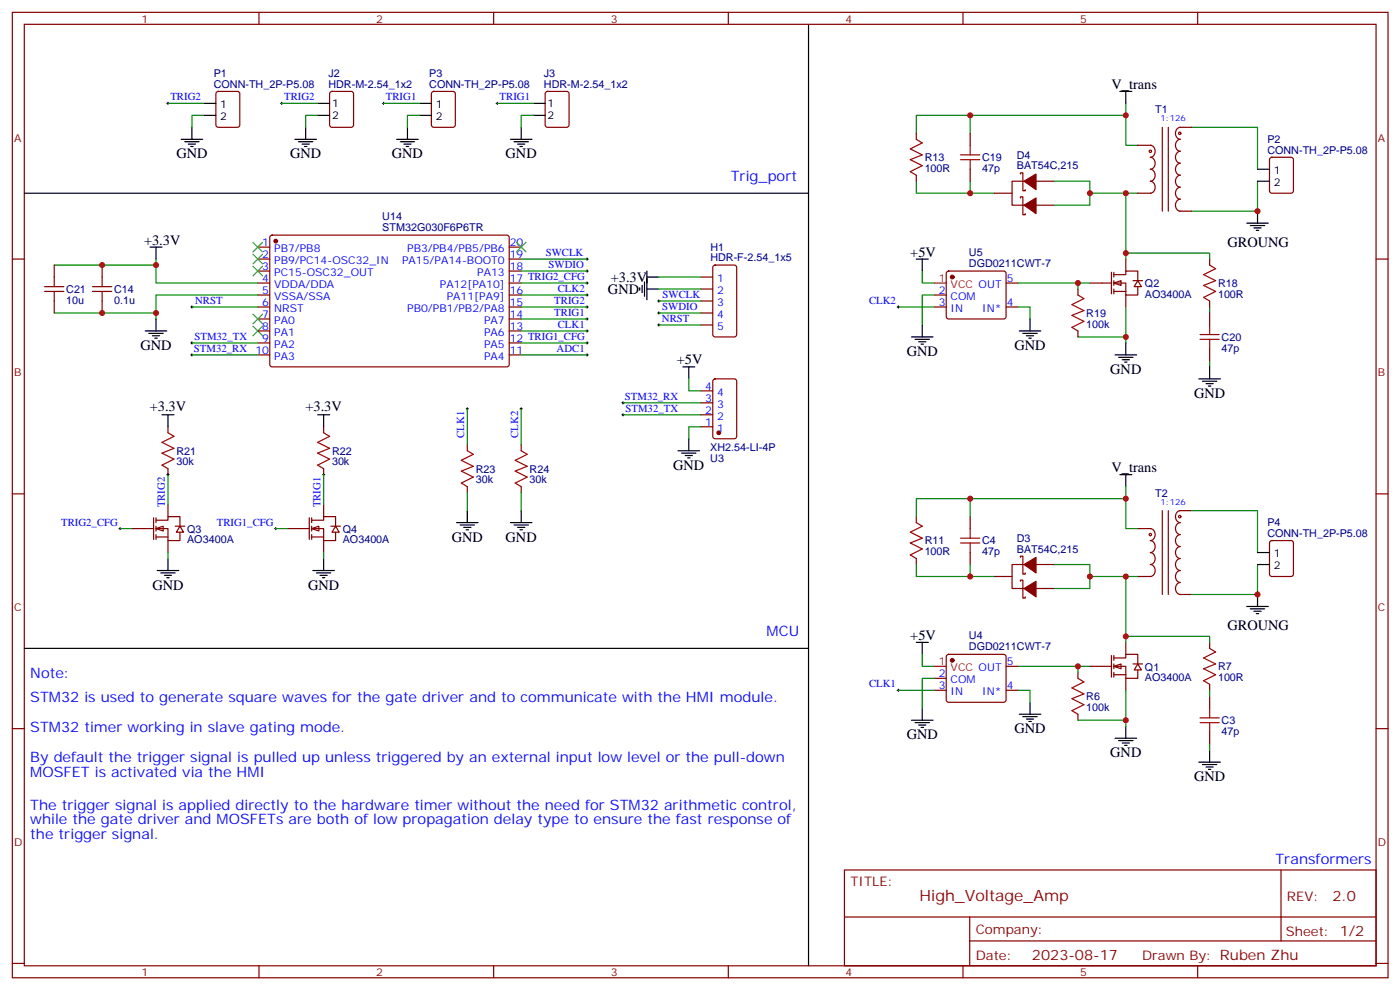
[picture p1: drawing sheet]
<svg xmlns="http://www.w3.org/2000/svg" width="413mm" height="292mm" viewBox="0 0 413 292" stroke-linecap="round" stroke-linejoin="round" font-family="sans-serif">
<g fill="none" stroke="#870000" stroke-width=".35">
<path d="M3.6 3.6h405.4v284.4h-405.4zM7.2 7.2h398.2v277.2h-398.2zM76.3 3.6v3.6M145.5 3.6v3.6M214.6 3.6v3.6M283.7 3.6v3.6M352.9 3.6v3.6M3.6 76.3h3.6M16 78.1v6.3M30.1 78.1v6.3M76 76.3h3.5M76 72.8h3.5"/>
<path d="M76 79.8h3.5M79.7 69.5l.5-.2h69.4l.4 .7v37.6l-.7 .5-69.4-.1-.4-.6v-37.4zM150 76.3h3.6M150 72.8h3.6M150 79.8h3.6M210.2 78.3l.5-.2h5.7l.6 .4 .1 20-.5 .7h-5.9l-.6-.4-.1-20zM405.4 76.3h3.6M13.2 85.8h5.6M13.2 84.4h5.6M16 85.8v6.4M27.3 85.8h5.6M27.3 84.4h5.6"/>
<path d="M30.1 85.8v6.4M76 83.4h3.5M76 86.9h3.5M76 90.4h3.5M76 93.9h3.5M76 97.5h3.5M150 83.4h3.6M150 86.9h3.6M150 90.4h3.6M150 93.9h3.6M150 97.5h3.6M206.5 81.6h3.5"/>
<path d="M206.5 85.1h3.5M206.5 88.7h3.5M206.5 92.2h3.5M206.5 95.7h3.5M76 101h3.5M76 104.5h3.5M150 101h3.6M150 104.5h3.6M206.5 118.6h3.5M206.5 115.1h3.5M210.2 111.8l.5-.2h5.7l.6 .4 .1 16.5-.5 .7h-5.9l-.6-.4-.1-16.5zM206.5 125.7h3.5"/>
<path d="M206.5 122.2h3.5M3.6 145.5h3.6M335.2 155.7h3.9M338.9 155.7a1.81 1.81 0 0 1 1.5 1.7 1.81 1.81 0 0 1-1.5 1.8 1.81 1.81 0 0 1 1.5 1.8 1.81 1.81 0 0 1-1.5 1.7 1.81 1.81 0 0 1 1.5 1.8 1.81 1.81 0 0 1-1.5 1.8 1.81 1.81 0 0 1 1.5 1.7 1.81 1.81 0 0 1-1.5 1.8M342.5 150.4v24.7M344.2 150.4v24.7M347.6 150.4h3.5M347.8 150.4a1.81 1.81 0 0 0-1.4 1.8 1.81 1.81 0 0 0 1.4 1.7 1.81 1.81 0 0 0-1.4 1.8 1.81 1.81 0 0 0 1.4 1.7 1.81 1.81 0 0 0-1.4 1.8 1.81 1.81 0 0 0 1.4 1.8 1.81 1.81 0 0 0-1.4 1.7 1.81 1.81 0 0 0 1.4 1.8 1.81 1.81 0 0 0-1.4 1.8 1.81 1.81 0 0 0 1.4 1.7 1.81 1.81 0 0 0-1.4 1.8 1.81 1.81 0 0 0 1.4 1.8 1.81 1.81 0 0 0-1.4 1.7 1.81 1.81 0 0 0 1.4 1.8M405.4 145.5h3.6M335.2 169.8h3.9M347.6 175.1h3.5M275.3 199.8h3.5"/>
<path d="M279 192.9l.5-.2h16.2l.5 .2 .2 .5v12.7l-.2 .5-.5 .2h-16.2l-.5-.2-.2-.5v-12.7zM296.4 196.3h3.6M3.6 214.6h3.6M275.3 203.3h3.5M296.4 203.3h3.6M405.4 214.6h3.6M248.8 256.2h156.6v28.2h-156.6zM377.4 256.2v20.9M248.8 270.1h156.5M285.7 277.1h119.6M285.7 270.1v14.1M3.6 283.7h3.6"/>
<path d="M76.3 284.4v3.6M145.5 284.4v3.6M214.6 284.4v3.6M283.7 284.4v3.6M352.9 284.4v3.6M405.4 283.7h3.6"/>
<circle cx="338.9" cy="157.4" r=".35"/>
<circle cx="347.6" cy="152.2" r=".35"/>
</g>
<g fill="none" stroke="#000" stroke-width=".29">
<path d="M172.6 76.3h.7M172.6 79.8h.7M173 76v.7M173 79.5v.7M56.2 90.4h.7M56.6 90.1v.7M172.6 97.5h.7M173 97.1v.7M193.8 88.7h.7M193.8 92.2h.7M193.8 95.7h.7M194.1 88.3v.7"/>
<path d="M194.1 91.8v.7M194.1 95.4v.7M56.2 101h.7M56.2 104.5h.7M56.6 100.6v.8M56.6 104.2v.7M172.6 104.5h.7M173 104.2v.7M183.2 118.6h.7M183.6 118.3v.7M183.2 122.2h.7M183.6 121.8v.7"/>
<path d="M264.3 203.3h.7M264.7 203v.7"/>
</g>
<g fill="none" stroke="#000" stroke-width=".35">
<path d="M44.2 72.8h3.5M46 72.8v3.5M190.6 79.8v8.5M42.8 97.5h6.3M43.9 98.2h4.2M44.9 98.9h2.1M45.6 99.6h.7M46 93.9v3.6M188.5 84.8v.7M189.2 84.1v2.1M189.9 83v4.2M190.6 81.6h3.5"/>
<path d="M190.6 85.1h3.5M201.2 108.1h3.5M203 108.1v3.5M199.8 132.8h6.3M200.8 133.5h4.3M201.9 134.2h2.1M202.6 134.9h.7M203 129.2v3.6M7.2 191h231M270 189.2h3.5M271.7 189.2v3.5M268.6 212.1h6.3"/>
<path d="M269.6 212.8h4.3M270.7 213.5h2.1M271.4 214.2h.7M271.7 208.6v3.5M300.3 210.4h6.4M301.4 211.1h4.2M302.4 211.8h2.2M303.1 212.5h.7M303.5 206.8v3.6"/>
</g>
<g fill="none" stroke="#008700" stroke-width=".35">
<path d="M16 78.1h30M46 76.3v7.1h30M153.6 76.3h19.4M153.6 79.8h19.4M16 92.2h30M56.6 90.4h19.4M76 86.9h-30v7M194.1 81.6h12.4M194.1 85.1h12.4M194.1 88.7h12.4M194.1 92.2h12.4M194.1 95.7h12.4"/>
<path d="M56.6 101h19.4M56.6 104.5h19.4M183.6 118.6h22.9M203 111.6v3.5h3.5M183.6 122.2h22.9M206.5 125.7h-3.5v3.5M271.7 192.7v3.6h3.6M275.3 199.8h-3.6v8.8M264.7 203.3h10.6M300 203.3h3.5v3.5"/>
</g>
<path d="M74.5 71.4l2.9 2.8M74.5 74.9l2.9 2.8M74.5 78.4l2.9 2.8M77.4 71.4l-2.9 2.8M77.4 74.9l-2.9 2.8M77.4 78.4l-2.9 2.8M152.2 71.4l2.8 2.8M155 71.4l-2.8 2.8M74.5 96.1l2.9 2.8M74.5 92.5l2.9 2.9M77.4 96.1l-2.9 2.8M77.4 92.5l-2.9 2.9" fill="none" stroke="#3c3" stroke-width=".35"/>
<g fill="#870000" stroke="#870000" stroke-width=".35">
<circle cx="81.2" cy="71" r=".53"/>
<circle cx="211.8" cy="127.5" r=".53"/>
<circle cx="280.6" cy="194.5" r=".53"/>
</g>
<path d="M275.3 196.3h3.5" fill="none" stroke="#f00" stroke-width=".35"/>
<g fill="#fff" stroke="#870000" stroke-width=".35">
<path d="M328.2 196.3l2.1-.8v1.5z"/>
<path d="M335.2 195.5l1.1 1.8h-2.1z"/>
</g>
<g fill="none" stroke="#870000" stroke-width=".35">
<path d="M270 39.3v1.7M285.9 39.3v3.5M270 51.6v1.8M285.9 49.8v3.6M292.9 56.9h5.3M300.7 58.3v-.3h.7v5.3h.7v-.4M300.7 51.3v-.4h.7v5.3h.7v-.4M301.7 53.4h-3.5v7h3.5M305.3 53.4h5.3M305.3 60.4h5.3M356.4 76.3v1.8M317.6 85.1v1.8"/>
<path d="M317.6 97.5v1.7M356.4 88.7v1.7M356.4 92.2v3.5M356.4 102.8v3.5M270 152.2v1.7M285.9 152.2v3.5M270 164.5v1.8M285.9 162.7v3.6M292.9 169.8h5.3M300.7 171.2v-.3h.7v5.2h.7v-.3M300.7 164.1v-.3h.7v5.3h.7v-.4M301.7 166.3h-3.5v7h3.5"/>
<path d="M305.3 173.3h5.3M305.3 166.3h5.3M317.6 198v1.8M321.1 196.3h6.4M327.5 193.1v6.3M328.2 193.8h3.5v-1.1h3.5v2.8M328.2 196.3h3.5v3.5h3.5v-2.5M328.2 198.7h3.5M328.2 193.1v1.4M328.2 195.5v1.5M328.2 198v1.4M331.7 189.2v3.5"/>
<path d="M331.7 199.8v3.5M333.8 195.5h2.9M356.4 189.2v1.8M317.6 210.4v1.7M356.4 201.5v1.8M356.4 205.1v3.5M356.4 215.7v3.5"/>
</g>
<g fill="none" stroke="#000" stroke-width=".35">
<path d="M330 26.9h3.5M331.7 26.9v3.5M328.5 104.5h6.4M329.6 105.2h4.2M330.7 105.9h2.1M331.4 106.6h.7M331.7 101v3.5M353.2 111.6h6.4M354.3 112.3h4.2M355.4 113h2.1M356.1 113.7h.7M356.4 108.1v3.5"/>
<path d="M330 139.8h3.5M331.7 139.8v3.5M328.5 217.4h6.4M329.6 218.1h4.2M330.7 218.8h2.1M331.4 219.5h.7M331.7 213.9v3.5M353.2 224.5h6.4M354.3 225.2h4.2M355.4 225.9h2.1M356.1 226.6h.7M356.4 220.9v3.6"/>
</g>
<g fill="none" stroke="#008700" stroke-width=".35">
<path d="M285.9 34v5.3M331.7 34h-61.7v5.3M331.7 30.4v12.4h3.5M351.1 37.5h19.4v12.3M270 53.4v3.5h15.9M285.9 53.4v3.5h7M310.6 53.4h10.5v3.5h10.6M321.1 56.9v3.5h-10.5M335.2 56.9h-3.5v19.4M370.5 53.4v8.8h-19.4M331.7 74.5h24.7v1.8M153.6 97.5h19.4"/>
<path d="M153.6 86.9h19.4M153.6 93.9h19.4M153.6 90.4h19.4M300 83.4h17.6M317.6 99.2h14.1M321.1 83.4h-3.5v1.7M331.7 90.4v10.6M356.4 90.4v1.8M153.6 104.5h19.4M356.4 106.3v1.8M285.9 146.9v5.3M331.7 143.3v12.4h3.5"/>
<path d="M331.7 146.9h-61.7v5.3M351.1 150.4h19.4v12.3M270 166.3v3.5h15.9M285.9 166.3v3.5h7M310.6 166.3h10.5v3.5h10.6M321.1 169.8v3.5h-10.5M335.2 169.8h-3.5v19.4M370.5 166.3v8.8h-19.4M300 196.3h17.6M321.1 196.3h-3.5v1.7M331.7 187.4h24.7v1.8M317.6 212.1h14.1"/>
<path d="M331.7 203.3v10.6M356.4 203.3v1.8M356.4 219.2v1.7"/>
</g>
<g fill="none" stroke="#a10000" stroke-width=".35">
<path d="M270 41l1.7 1.1-3.5 1.8 3.5 1.7-3.5 1.4 3.5 1.8-3.5 1.8 1.8 1M283 47h5.7M283 45.6h5.7M285.9 42.8v2.8M285.9 47v2.8M356.4 78.1l1.8 1-3.6 1.8 3.6 1.8-3.6 1.4 3.6 1.7-3.6 1.8 1.8 1.1M317.6 86.9l1.8 1-3.6 1.8 3.6 1.8-3.6 1.4 3.6 1.8-3.6 1.7 1.8 1.1M353.6 99.9h5.6M353.6 98.5h5.6M356.4 95.7v2.8M356.4 99.9v2.9M270 153.9l1.7 1.1-3.5 1.7 3.5 1.8-3.5 1.4 3.5 1.8-3.5 1.7 1.8 1.1"/>
<path d="M283 159.9h5.7M283 158.5h5.7M285.9 155.7v2.8M285.9 159.9v2.8M317.6 199.8l1.8 1-3.6 1.8 3.6 1.8-3.6 1.4 3.6 1.7-3.6 1.8 1.8 1.1M356.4 191l1.8 1-3.6 1.8 3.6 1.7-3.6 1.5 3.6 1.7-3.6 1.8 1.8 1M353.6 212.8h5.6M353.6 211.4h5.6M356.4 208.6v2.8M356.4 212.8v2.9"/>
</g>
<g fill="#870000" stroke="#870000" stroke-width=".35">
<path d="M301.7 173.3l3.6-2.1v4.6z"/>
<path d="M301.7 166.3l3.6-2.2v4.6z"/>
<path d="M301.7 60.4l3.6-2.1v4.6z"/>
<path d="M301.7 53.4l3.6-2.1v4.5z"/>
</g>
<path d="M172.6 86.9h.7M172.6 93.9h.7M172.6 90.4h.7M173 86.5v.7M173 90.1v.7M173 93.6v.7" fill="none" stroke="#000" stroke-width=".29"/>
<g fill="#fff" stroke="#870000" stroke-width=".35">
<path d="M328.2 83.4l2.1-.7v1.4z"/>
<path d="M335.2 82.7l1.1 1.7h-2.1z"/>
</g>
<g fill="none" stroke="#870000" stroke-width=".35">
<path d="M342.5 37.5v24.7M344.2 37.5v24.7M347.6 37.5h3.5M347.8 37.5a1.81 1.81 0 0 0-1.4 1.8 1.81 1.81 0 0 0 1.4 1.7 1.81 1.81 0 0 0-1.4 1.8 1.81 1.81 0 0 0 1.4 1.8 1.81 1.81 0 0 0-1.4 1.7 1.81 1.81 0 0 0 1.4 1.8 1.81 1.81 0 0 0-1.4 1.7 1.81 1.81 0 0 0 1.4 1.8 1.81 1.81 0 0 0-1.4 1.8 1.81 1.81 0 0 0 1.4 1.7 1.81 1.81 0 0 0-1.4 1.8 1.81 1.81 0 0 0 1.4 1.8 1.81 1.81 0 0 0-1.4 1.7 1.81 1.81 0 0 0 1.4 1.8M335.2 42.8h3.9M335.2 56.9h3.9M338.9 42.8a1.81 1.81 0 0 1 1.5 1.8 1.81 1.81 0 0 1-1.5 1.7 1.81 1.81 0 0 1 1.5 1.8 1.81 1.81 0 0 1-1.5 1.7 1.81 1.81 0 0 1 1.5 1.8 1.81 1.81 0 0 1-1.5 1.8 1.81 1.81 0 0 1 1.5 1.7 1.81 1.81 0 0 1-1.5 1.8M331.7 76.3v3.5M347.6 62.2h3.5M275.3 86.9h3.5M275.3 90.4h3.5M279 80l.5-.2h16.2l.5 .2 .2 .5v12.7l-.2 .5-.5 .2h-16.2l-.5-.2-.2-.5v-12.7z"/>
<path d="M296.4 83.4h3.6M296.4 90.4h3.6M321.1 83.4h6.4M327.5 80.2v6.3M328.2 80.9h3.5v-1.1h3.5v2.9M328.2 83.4h3.5v3.5h3.5v-2.5M328.2 85.8h3.5M328.2 80.2v1.4M328.2 82.7v1.4M328.2 85.1v1.4M331.7 86.9v3.5M333.8 82.7h2.9"/>
<circle cx="347.6" cy="39.3" r=".35"/>
<circle cx="338.9" cy="44.6" r=".35"/>
</g>
<path d="M271.7 79.8v3.6h3.6M153.6 83.4h19.4M264.7 90.4h10.6M275.3 86.9h-3.6v8.8M300 90.4h3.5v3.5M153.6 101h19.4" fill="none" stroke="#008700" stroke-width=".35"/>
<path d="M172.6 83.4h.7M173 83v.7M264.3 90.4h.7M264.7 90.1v.7M172.6 101h.7M173 100.6v.8" fill="none" stroke="#000" stroke-width=".29"/>
<path d="M270 76.3h3.5M271.7 76.3v3.5M268.6 99.2h6.3M269.6 99.9h4.3M271.7 95.7v3.5M300.3 97.5h6.4M301.4 98.2h4.2M302.4 98.9h2.2M303.1 99.6h.7M303.5 93.9v3.6M270.7 100.6h2.1M271.4 101.4h.7" fill="none" stroke="#000" stroke-width=".35"/>
<circle cx="280.6" cy="81.6" r=".53" fill="#870000" stroke="#870000" stroke-width=".35"/>
<path d="M275.3 83.4h3.5" fill="none" stroke="#f00" stroke-width=".35"/>
<g fill="#fff" stroke="#870000" stroke-width=".35">
<path d="M46 155.7l2.1-.7v1.4z"/>
<path d="M53 155l1.1 1.7h-2.1z"/>
</g>
<path d="M38.9 155.7h6.4M45.3 152.5v6.4M46 153.2h3.5v-1h3.5v2.8M46 155.7h3.5v3.5h3.5v-2.5M46 158.2h3.5M46 152.5v1.4M46 155v1.4M46 157.4v1.5M49.5 148.6v3.6M49.5 159.2v3.5M51.6 155h2.8" fill="none" stroke="#870000" stroke-width=".35"/>
<g fill="#fff" stroke="#870000" stroke-width=".35">
<path d="M91.8 155.7l2.1-.7v1.4z"/>
<path d="M98.9 155l1 1.7h-2.1z"/>
</g>
<g fill="none" stroke="#870000" stroke-width=".35">
<path d="M63.8 27.1l.5-.2h5.7l.6 .4 .1 9.5-.5 .6-5.9 .1-.6-.5-.1-9.4zM97.4 27.1l.4-.2h5.7l.6 .4 .1 9.5-.5 .6-5.9 .1-.6-.5-.1-9.4zM127.3 27.1l.5-.2h5.7l.6 .4 .1 9.5-.5 .6-5.9 .1-.6-.5-.1-9.4zM160.9 27.1l.4-.2h5.7l.6 .4 .1 9.5-.5 .6-5.9 .1-.6-.5-.1-9.4zM374.3 46.5l.5-.2h5.6l.7 .5v9.4l-.5 .6-5.8 .1-.7-.5v-9.4zM49.5 125.7v1.8M49.5 138v1.8M95.4 125.7v1.8M95.4 138v1.8M137.7 131v1.8M153.6 131v1.8M84.8 155.7h6.3"/>
<path d="M91.1 152.5v6.4M91.8 153.2h3.6v-1h3.5v2.8M91.8 155.7h3.6v3.5h3.5v-2.5M91.8 158.2h3.6M91.8 152.5v1.4M91.8 155v1.4M91.8 157.4v1.5M95.4 148.6v3.6M95.4 159.2v3.5M97.5 155h2.8M137.7 143.3v1.8M153.6 143.3v1.8"/>
<path d="M374.3 159.4l.5-.2h5.6l.7 .4v9.5l-.5 .6-5.8 .1-.7-.5v-9.4z"/>
</g>
<g fill="none" stroke="#000" stroke-width=".29">
<path d="M49.1 30.4h.7M49.5 30.1v.7M82.7 30.4h.7M83 30.1v.7M112.6 30.4h.7M113 30.1v.7M146.2 30.4h.7M146.5 30.1v.7M49.1 139.8h.7M49.5 139.5v.7M95 139.8h.7M95.4 139.5v.7"/>
<path d="M137.3 120.4h.7M137.7 120.1v.7M153.2 120.4h.7M153.6 120.1v.7M35 155.7h.7M35.4 155.3v.7M80.9 155.7h.7M81.2 155.3v.7"/>
</g>
<g fill="none" stroke="#008700" stroke-width=".35">
<path d="M49.5 30.4h10.6M60.1 34h-3.5v3.5M83 30.4h10.6M93.6 34h-3.5v3.5M113 30.4h10.6M123.6 34h-3.5v3.5M146.5 30.4h10.6M157.1 34h-3.5v3.5M49.5 139.8v8.8M95.4 139.8v8.8M137.7 120.4v10.6M153.6 120.4v10.6"/>
<path d="M35.4 155.7h3.5M81.2 155.7h3.6M137.7 145.1v5.3M153.6 145.1v5.3M49.5 162.7v1.8M95.4 162.7v1.8"/>
</g>
<g fill="none" stroke="#000" stroke-width=".35">
<path d="M238.2 7.5v276.9M56.6 37.5v3.5M60.1 30.4h3.5M60.1 34h3.5M90.1 37.5v3.5M93.6 30.4h3.5M93.6 34h3.5M120.1 37.5v3.5M123.6 30.4h3.5M123.6 34h3.5M153.6 37.5v3.5M157.1 30.4h3.5"/>
<path d="M157.1 34h3.5M7.2 56.9h231M53.4 41h6.3M54.4 41.7h4.3M55.5 42.4h2.1M56.2 43.1h.7M86.9 41h6.3M87.9 41.7h4.3M89 42.4h2.1M89.7 43.1h.7M116.9 41h6.3M117.9 41.7h4.3"/>
<path d="M119 42.4h2.1M119.7 43.1h.7M150.4 41h6.3M151.4 41.7h4.3M152.5 42.4h2.1M153.2 43.1h.7M370.5 49.8h3.6M370.5 53.4h3.6M367.3 65.7h6.4M368.4 66.4h4.2M369.5 67.1h2.1M370.2 67.8h.7"/>
<path d="M370.5 62.2v3.5M47.7 122.2h3.6M49.5 122.2v3.5M93.6 122.2h3.5M95.4 122.2v3.5M134.5 153.9h6.4M135.6 154.6h4.2M136.6 155.3h2.1M137.3 156h.7M137.7 150.4v3.5M150.4 153.9h6.3M151.4 154.6h4.3"/>
<path d="M152.5 155.3h2.1M153.2 156h.7M153.6 150.4v3.5M46.3 168h6.4M47.4 168.7h4.2M48.4 169.4h2.2M49.1 170.1h.7M49.5 164.5v3.5M92.2 168h6.3M93.2 168.7h4.3M94.3 169.4h2.1M95 170.1h.7"/>
<path d="M95.4 164.5v3.5M367.3 178.6h6.4M368.4 179.3h4.2M370.5 175.1v3.5M370.5 162.7h3.6M370.5 166.3h3.6M369.5 180h2.1M370.2 180.7h.7"/>
</g>
<path d="M49.5 127.5l1.8 1-3.6 1.8 3.6 1.7-3.6 1.5 3.6 1.7-3.6 1.8 1.8 1M95.4 127.5l1.7 1-3.5 1.8 3.5 1.7-3.5 1.5 3.5 1.7-3.5 1.8 1.8 1M137.7 132.8l1.8 1-3.6 1.8 3.6 1.7-3.6 1.4 3.6 1.8-3.6 1.8 1.8 1M153.6 132.8l1.7 1-3.5 1.8 3.5 1.7-3.5 1.4 3.5 1.8-3.5 1.8 1.8 1" fill="none" stroke="#a10000" stroke-width=".35"/>
<g fill="#c00">
<circle cx="30.1" cy="78.1" r=".88"/>
<circle cx="46" cy="78.1" r=".88"/>
<circle cx="30.1" cy="92.2" r=".88"/>
<circle cx="46" cy="92.2" r=".88"/>
<circle cx="331.7" cy="212.1" r=".88"/>
<circle cx="317.6" cy="196.3" r=".88"/>
<circle cx="331.7" cy="187.4" r=".88"/>
<circle cx="331.7" cy="146.9" r=".88"/>
<circle cx="285.9" cy="146.9" r=".88"/>
<circle cx="285.9" cy="169.8" r=".88"/>
<circle cx="331.7" cy="169.8" r=".88"/>
<circle cx="321.1" cy="169.8" r=".88"/>
<circle cx="321.1" cy="56.9" r=".88"/>
<circle cx="331.7" cy="56.9" r=".88"/>
<circle cx="285.9" cy="56.9" r=".88"/>
<circle cx="285.9" cy="34" r=".88"/>
<circle cx="331.7" cy="34" r=".88"/>
<circle cx="331.7" cy="74.5" r=".88"/>
<circle cx="317.6" cy="83.4" r=".88"/>
<circle cx="331.7" cy="99.2" r=".88"/>
<circle cx="370.5" cy="175.1" r=".88"/>
<circle cx="370.5" cy="62.2" r=".88"/>
</g>
<text font-size="4.6" fill="#800" x="270.9" y="265.3">High_Voltage_Amp</text>
<g font-size="4.2">
<text x="327.5" y="26.2">V_trans</text>
<text x="52" y="46.7">GND</text>
<text x="85.5" y="46.7">GND</text>
<text x="115.5" y="46.7">GND</text>
<text x="149" y="46.7">GND</text>
<text x="42.4" y="72.1">+3.3V</text>
<text x="268.2" y="75.6">+5V</text>
<text x="361.7" y="72.8">GROUNG</text>
<text x="179.9" y="83">+3.3V</text>
<text x="179.1" y="86.6">GND</text>
<text x="41.4" y="103.1">GND</text>
<text x="199.4" y="107.4">+5V</text>
<text x="267.2" y="104.9">GND</text>
<text x="298.9" y="103.1">GND</text>
<text x="327.1" y="110.2">GND</text>
<text x="351.8" y="117.2">GND</text>
<text x="44.1" y="121.1">+3.3V</text>
<text x="90" y="121.1">+3.3V</text>
<text x="198.4" y="138.4">GND</text>
<text x="327.5" y="139.1">V_trans</text>
<text x="133.1" y="159.6">GND</text>
<text x="149" y="159.6">GND</text>
<text x="44.9" y="173.7">GND</text>
<text x="90.8" y="173.7">GND</text>
<text x="361.7" y="185.7">GROUNG</text>
<text x="268.2" y="188.5">+5V</text>
<text x="267.2" y="217.8">GND</text>
<text x="298.9" y="216">GND</text>
<text x="327.1" y="223.1">GND</text>
<text x="351.8" y="230.1">GND</text>
</g>
<g font-size="4.2" fill="#00f">
<text x="215.3" y="53.4">Trig_port</text>
<text x="225.9" y="187.4">MCU</text>
<text x="8.9" y="199.8">Note:</text>
<text x="8.9" y="206.8">STM32 is used to generate square waves for the gate driver and to communicate with the HMI module.</text>
<text x="8.9" y="215.7">STM32 timer working in slave gating mode.</text>
<text x="8.9" y="224.5">By default the trigger signal is pulled up unless triggered by an external input low level or the pull-down</text>
<text x="8.9" y="228.7">MOSFET is activated via the HMI</text>
<text x="8.9" y="238.6">The trigger signal is applied directly to the hardware timer without the need for STM32 arithmetic control,</text>
<text x="8.9" y="242.8">while the gate driver and MOSFETs are both of low propagation delay type to ensure the fast response of</text>
<text x="8.9" y="247.1">the trigger signal.</text>
<text x="375.8" y="254.5">Transformers</text>
</g>
<g font-size="4.2" fill="#800">
<text x="392.6" y="265.5">2.0</text>
<text x="304.1" y="282.9">2023-08-17</text>
</g>
<g font-size="3.9" fill="#800">
<text x="250.6" y="260.8">TITLE:</text>
<text x="379.2" y="265.5">REV:</text>
<text x="287.5" y="275">Company:</text>
<text x="378.9" y="275.6">Sheet: 1/2</text>
<text x="287.5" y="282.7">Date:</text>
<text x="336.5" y="282.8">Drawn By: Ruben Zhu</text>
</g>
<g font-size="3.2" fill="#800">
<text x="41.7" y="6.6">1</text>
<text x="110.9" y="6.6">2</text>
<text x="180" y="6.6">3</text>
<text x="249.2" y="6.6">4</text>
<text x="318.3" y="6.6">5</text>
<text x="4.2" y="41.7">A</text>
<text x="406" y="41.7">A</text>
<text x="4.2" y="110.9">B</text>
<text x="406" y="110.9">B</text>
<text x="4.2" y="180">C</text>
<text x="406" y="180">C</text>
<text x="4.2" y="249.2">D</text>
<text x="406" y="249.2">D</text>
<text x="41.7" y="287.4">1</text>
<text x="110.9" y="287.4">2</text>
<text x="180" y="287.4">3</text>
<text x="249.2" y="287.4">4</text>
<text x="318.3" y="287.4">5</text>
</g>
<g font-size="3.2" fill="#000080">
<text x="63" y="22.7">P1</text>
<text x="96.8" y="22.7">J2</text>
<text x="126.5" y="22.7">P3</text>
<text x="160.3" y="22.7">J3</text>
<text x="63" y="25.9">CONN-TH_2P-P5.08</text>
<text x="96.8" y="25.9">HDR-M-2.54_1x2</text>
<text x="126.5" y="25.9">CONN-TH_2P-P5.08</text>
<text x="160.3" y="25.9">HDR-M-2.54_1x2</text>
<text x="340.4" y="33.4">T1</text>
<text x="272.5" y="47.5">R13</text>
<text x="289.4" y="47.5">C19</text>
<text x="299.6" y="46.7">D4</text>
<text x="373.4" y="45.3">CONN-TH_2P-P5.08</text>
<text x="373.4" y="42.1">P2</text>
<text x="272.5" y="50.6">100R</text>
<text x="289.4" y="50.6">47p</text>
<text x="299.6" y="49.8">BAT54C,215</text>
<text x="112.6" y="64.9">U14</text>
<text x="112.6" y="68.1">STM32G030F6P6TR</text>
<text x="209.3" y="77">HDR-F-2.54_1x5</text>
<text x="209.3" y="73.8">H1</text>
<text x="285.5" y="75.4">U5</text>
<text x="285.5" y="78.6">DGD0211CWT-7</text>
<text x="19.5" y="89.4">10u</text>
<text x="19.5" y="86.3">C21</text>
<text x="33.6" y="89.4">0.1u</text>
<text x="33.6" y="86.3">C14</text>
<text x="337.4" y="87.7">AO3400A</text>
<text x="337.4" y="84.6">Q2</text>
<text x="358.9" y="87.7">100R</text>
<text x="358.9" y="84.5">R18</text>
<text x="320.1" y="93.3">R19</text>
<text x="320.1" y="96.5">100k</text>
<text x="359.9" y="100.4">C20</text>
<text x="359.9" y="103.5">47p</text>
<text x="52" y="137">30k</text>
<text x="52" y="133.9">R21</text>
<text x="97.8" y="137">30k</text>
<text x="97.8" y="133.9">R22</text>
<text x="209.3" y="132.9">XH2.54-LI-4P</text>
<text x="209.3" y="136">U3</text>
<text x="140.2" y="142.3">30k</text>
<text x="140.2" y="139.2">R23</text>
<text x="156" y="142.3">30k</text>
<text x="156" y="139.2">R24</text>
<text x="340.4" y="146.2">T2</text>
<text x="373.4" y="155">P4</text>
<text x="55.1" y="160">AO3400A</text>
<text x="55.1" y="156.9">Q3</text>
<text x="101" y="160">AO3400A</text>
<text x="101" y="156.9">Q4</text>
<text x="272.5" y="160.3">R11</text>
<text x="289.4" y="160.3">C4</text>
<text x="299.6" y="159.6">D3</text>
<text x="373.4" y="158.2">CONN-TH_2P-P5.08</text>
<text x="272.5" y="163.5">100R</text>
<text x="289.4" y="163.5">47p</text>
<text x="299.6" y="162.7">BAT54C,215</text>
<text x="285.5" y="191.5">DGD0211CWT-7</text>
<text x="285.5" y="188.3">U4</text>
<text x="337.4" y="197.5">Q1</text>
<text x="358.9" y="197.4">R7</text>
<text x="337.4" y="200.6">AO3400A</text>
<text x="358.9" y="200.6">100R</text>
<text x="320.1" y="209.4">100k</text>
<text x="320.1" y="206.2">R6</text>
<text x="359.9" y="213.3">C3</text>
<text x="359.9" y="216.4">47p</text>
</g>
<g font-size="3.2" fill="#00f">
<text x="50.2" y="29.6">TRIG2</text>
<text x="83.7" y="29.6">TRIG2</text>
<text x="113.7" y="29.6">TRIG1</text>
<text x="147.2" y="29.6">TRIG1</text>
<text x="77.3" y="72.4">1</text>
<text x="77.3" y="76">2</text>
<text x="80.8" y="74.2">PB7/PB8</text>
<text x="80.8" y="77.7">PB9/PC14-OSC32_IN</text>
<text x="118.5" y="77.7">PA15/PA14-BOOT0</text>
<text x="120" y="74.2">PB3/PB4/PB5/PB6</text>
<text x="150.2" y="76">19</text>
<text x="150.2" y="72.4">20</text>
<text x="160.8" y="75.4">SWCLK</text>
<text x="77.3" y="79.5">3</text>
<text x="77.3" y="83">4</text>
<text x="80.8" y="81.2">PC15-OSC32_OUT</text>
<text x="140.6" y="81.2">PA13</text>
<text x="150.2" y="83">17 TRIG2_CFG</text>
<text x="150.2" y="79.5">18</text>
<text x="161.6" y="78.9">SWDIO</text>
<text x="211.3" y="83">1</text>
<text x="296.6" y="83">5</text>
<text x="57.5" y="89.5">NRST</text>
<text x="77.3" y="86.5">5</text>
<text x="80.8" y="84.8">VDDA/DDA</text>
<text x="80.8" y="88.3">VSSA/SSA</text>
<text x="129.6" y="84.8">PA12[PA10]</text>
<text x="131.6" y="88.3">PA11[PA9]</text>
<text x="150.2" y="86.5">16</text>
<text x="163.3" y="89.5">TRIG2</text>
<text x="164.4" y="86">CLK2</text>
<text x="195.2" y="87.7">SWCLK</text>
<text x="211.3" y="86.5">2</text>
<text x="256.1" y="89.5">CLK2</text>
<text x="276.6" y="86.5">2</text>
<text x="280.1" y="88.3">COM</text>
<text x="77.3" y="90.1">6</text>
<text x="77.3" y="93.6">7</text>
<text x="80.8" y="91.8">NRST</text>
<text x="80.8" y="95.4">PA0</text>
<text x="120" y="91.8">PB0/PB1/PB2/PA8</text>
<text x="142.6" y="95.4">PA7</text>
<text x="150.2" y="93.6">14</text>
<text x="150.2" y="90.1">15</text>
<text x="163.3" y="93.1">TRIG1</text>
<text x="195" y="94.8">NRST</text>
<text x="195.1" y="91.2">SWDIO</text>
<text x="211.3" y="90.1">3</text>
<text x="211.3" y="93.6">4</text>
<text x="276.6" y="90.1">3</text>
<text x="280.1" y="91.8">IN</text>
<text x="289.4" y="91.8">IN*</text>
<text x="296.6" y="90.1">4</text>
<text x="57.3" y="100.1">STM32_TX</text>
<text x="77.3" y="97.1">8</text>
<text x="77.3" y="100.6">9</text>
<text x="80.8" y="98.9">PA1</text>
<text x="142.6" y="98.9">PA6</text>
<text x="150.2" y="100.6">12 TRIG1_CFG</text>
<text x="150.2" y="97.1">13</text>
<text x="164.4" y="96.6">CLK1</text>
<text x="211.3" y="97.1">5</text>
<text x="57.1" y="103.7">STM32_RX</text>
<text x="75.3" y="104.2">10</text>
<text x="80.8" y="102.4">PA2</text>
<text x="80.8" y="105.9">PA3</text>
<text x="142.6" y="105.9">PA4</text>
<text x="142.6" y="102.4">PA5</text>
<text x="150.2" y="104.2">11</text>
<text x="164" y="103.6">ADC1</text>
<text x="184.1" y="117.8">STM32_RX</text>
<text x="207.8" y="118.3">3</text>
<text x="207.8" y="114.8">4</text>
<text x="211.3" y="116.5">4</text>
<text x="184.3" y="121.2">STM32_TX</text>
<text x="207.8" y="125.3">1</text>
<text x="207.8" y="121.8">2</text>
<text x="211.3" y="123.6">2</text>
<text x="211.3" y="120.1">3</text>
<text x="136.8" y="129" transform="rotate(-90 136.8 129)">CLK1</text>
<text x="152.7" y="129" transform="rotate(-90 152.7 129)">CLK2</text>
<text x="211.3" y="127.1">1</text>
<text x="48.6" y="149.5" transform="rotate(-90 48.6 149.5)">TRIG2</text>
<text x="94.5" y="149.5" transform="rotate(-90 94.5 149.5)">TRIG1</text>
<text x="18" y="154.8">TRIG2_CFG</text>
<text x="63.9" y="154.8">TRIG1_CFG</text>
<text x="296.6" y="195.9">5</text>
<text x="256.1" y="202.4">CLK1</text>
<text x="276.6" y="199.4">2</text>
<text x="276.6" y="203">3</text>
<text x="280.1" y="201.2">COM</text>
<text x="296.6" y="203">4</text>
<text x="280.1" y="204.7">IN</text>
<text x="289.4" y="204.7">IN*</text>
</g>
<g font-size="3.2">
<text x="64.9" y="31.9">1</text>
<text x="64.9" y="35.4">2</text>
<text x="97.8" y="31.5">1</text>
<text x="97.8" y="35">2</text>
<text x="128.4" y="31.9">1</text>
<text x="128.4" y="35.4">2</text>
<text x="161.3" y="31.5">1</text>
<text x="161.3" y="35">2</text>
<text x="375.4" y="51.3">1</text>
<text x="375.4" y="54.8">2</text>
<text x="375.4" y="164.1">1</text>
<text x="375.4" y="167.7">2</text>
</g>
<g font-size="3.2" fill="#f00">
<text x="276.6" y="83">1</text>
<text x="280.1" y="84.8">VCC OUT</text>
<text x="276.6" y="195.9">1</text>
<text x="280.1" y="197.7">VCC OUT</text>
</g>
<g font-size="2.5" fill="#00f">
<text x="342" y="35.7">1:126</text>
<text x="342" y="148.6">1:126</text>
</g>
</svg>
